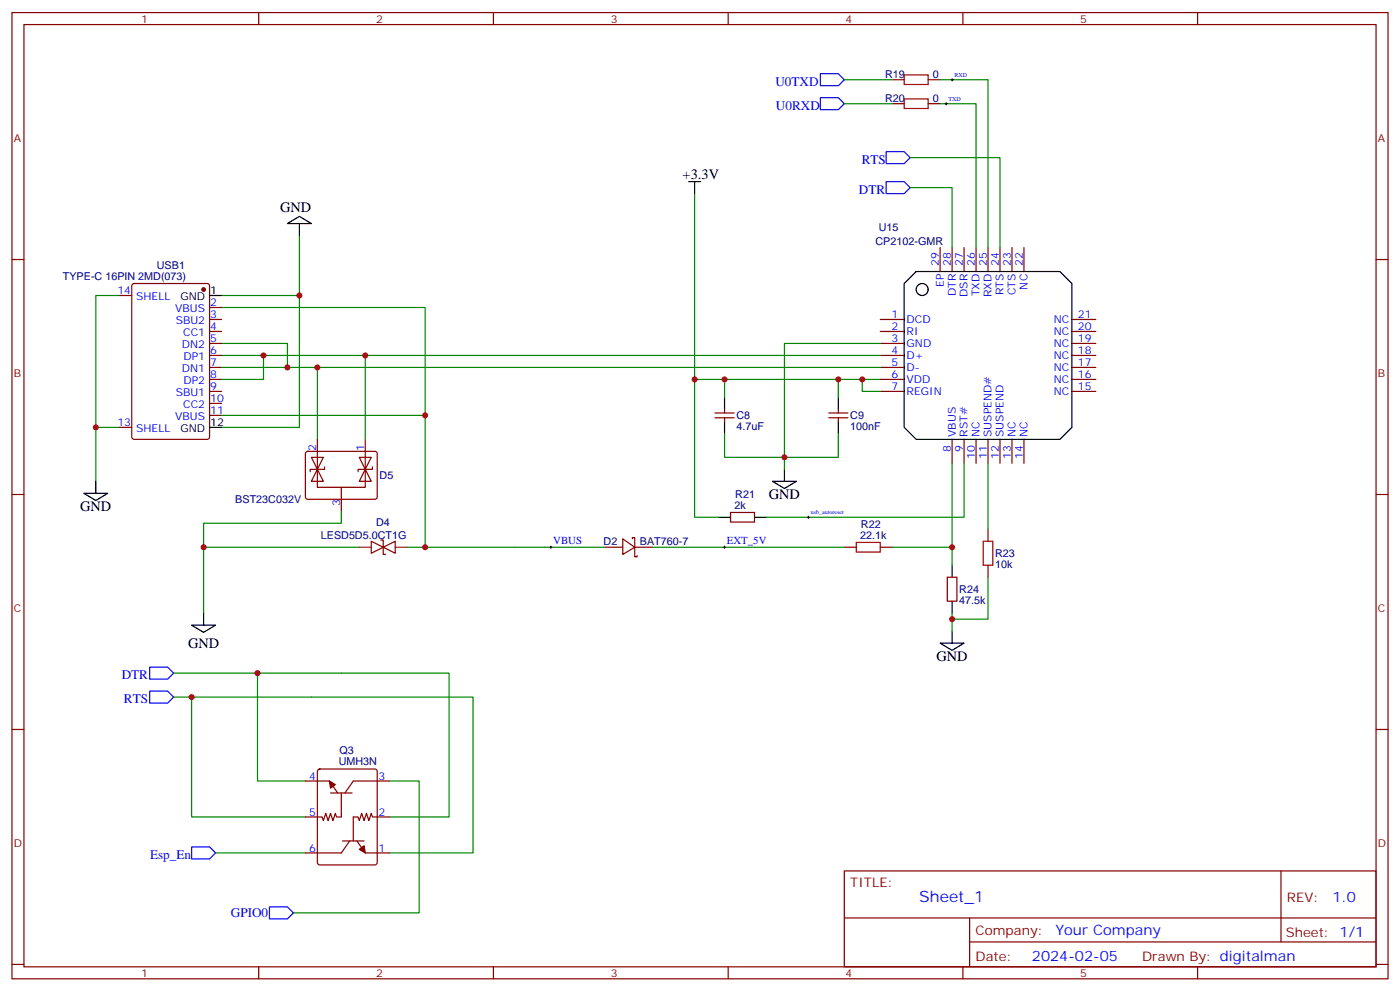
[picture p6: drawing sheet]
<svg xmlns="http://www.w3.org/2000/svg" width="412mm" height="292mm" viewBox="0 0 412 292" stroke-linecap="round" stroke-linejoin="round" font-family="sans-serif">
<g fill="none" stroke="#870000" stroke-width=".35">
<path d="M3.5 3.7h405.4v284.3h-405.4zM7.1 7.2h398.2v277.3h-398.2zM76.2 3.7v3.5M145.3 3.7v3.5M214.5 3.7v3.5M283.6 3.7v3.5M352.8 3.7v3.5M262.8 30.5h3.5M262.8 23.5h3.5M273.4 30.5h3.5M273.4 23.5h3.5M3.5 76.4h3.6"/>
<path d="M276.9 72.8v7.1M280.5 72.8v7.1M284 72.8v7.1M287.5 72.8v7.1M291 72.8v7.1M294.6 72.8v7.1M298.1 72.8v7.1M301.6 72.8v7.1M405.3 76.4h3.6M35.3 87h3.5M39 83.6l.5-.2h21.5l.7 .5v44.7l-.4 .6-21.8 .1-.6-.5-.1-44.7zM61.7 94h3.6"/>
<path d="M61.7 97.5h3.6M61.7 90.5h3.6M259.3 94h7M259.3 97.5h7M315.7 94h7.1M315.7 97.5h7.1M61.7 101.1h3.6M61.7 104.6h3.6M61.7 108.1h3.6M61.7 111.7h3.6M61.7 115.2h3.6M61.7 118.7h3.6"/>
<path d="M259.3 101.1h7M259.3 104.6h7M259.3 108.1h7M259.3 111.7h7M259.3 115.2h7M315.7 101.1h7.1M315.7 104.6h7.1M315.7 108.1h7.1M315.7 111.7h7.1M315.7 115.2h7.1M35.3 125.8h3.5M61.7 122.2h3.6"/>
<path d="M90.2 133l.5-.2 20 .1 .4 .6v13l-.7 .4h-20l-.4-.7v-12.7zM91.7 134.6h3.5l-1.7 3.5zM93.5 138.1l1.7 3.5h-3.5zM93.5 129.3v14.1h14.1v-14.1M95.6 137.4v.7h-4.2v.7M105.8 134.6h3.6l-1.8 3.5zM107.6 138.1l1.8 3.5h-3.6zM109.7 137.4v.7h-4.2v.7M210.6 122.9h5.7M210.6 121.5h5.7M213.4 120.5v1M213.4 122.9v1.1"/>
<path d="M244.1 122.9h5.7M244.1 121.5h5.7M246.9 120.5v1M246.9 122.9v1.1M280.5 129.3v7M284 129.3v7M287.5 129.3v7M291 129.3v7M294.6 129.3v7M298.1 129.3v7M301.6 129.3v7M3.5 145.5h3.6"/>
<path d="M100.5 143.4v7.1M109.4 159.3l3.5 1.7-3.5 1.8zM112.2 158.9h.7v4.3h.7M183.4 158.6l3.6 2.4-3.6 2.2zM186.3 158.6v-.4h.7v5.7h.7v-.4M215.2 150.8h7v2.8h-7zM291 155.8v3.5M405.3 145.5h3.6M112.9 161l3.5-1.7v3.5zM178.2 161h5.2M187 161h5.3M248.7 161h3.5"/>
<path d="M259.3 161h3.5M279 169.9h2.9v7h-2.9zM291 166.3v3.6M3.5 214.7h3.6M405.3 214.7h3.6M90 229.8h7l2.5 3.6M93.7 226.5l.5-.2h16.2l.7 .4v27.1l-.4 .7h-16.5l-.7-.4v-27.1zM97.4 233.4h6.3M100.5 233.4v7h-1.4l-.3-1-.7 2.1-.7-2.1-.7 2.1-.7-2.1-.8 2.1-.3-1.1h-4.9M114.7 229.8h-10.6l-2.5 3.6M100.9 247.5h6.3M103 247.5l-2.5 3.5h-10.5"/>
<path d="M105.1 247.5l2.5 3.5h7.1M114.7 240.4h-5l-.3-1-.7 2.1-.8-2.1-.7 2.1-.7-2.1-.7 2.1-.3-1.1h-1.4v7.1M248.7 256.3h156.6v28.2h-156.6zM377.3 256.3v20.9M248.7 270.1h156.5M285.6 277.2h119.6M285.6 270.1v14.2M3.5 283.8h3.6M76.2 284.5v3.5M145.3 284.5v3.5M214.5 284.5v3.5M283.6 284.5v3.5"/>
<path d="M352.8 284.5v3.5M405.3 283.8h3.6"/>
</g>
<path d="M241.7 21.7h5.2l1.8 1.8-1.8 1.7h-5.2zM241.7 28.8h5.2l1.8 1.7-1.8 1.8h-5.2zM261.1 44.6h5.2l1.8 1.8-1.8 1.8h-5.2zM261.1 53.4h5.2l1.8 1.8-1.8 1.8h-5.2zM44.1 196.3h5.3l1.8 1.8-1.8 1.7h-5.3zM44.1 203.4h5.3l1.8 1.7-1.8 1.8h-5.3zM56.4 249.2h5.3l1.8 1.8-1.8 1.8h-5.3zM79.4 266.9h5.3l1.7 1.7-1.7 1.8h-5.3z" fill="none" stroke="#00f" stroke-width=".35"/>
<g fill="none" stroke="#000" stroke-width=".35">
<path d="M202.8 53.4h3.6M204.6 53.4v3.6M84.7 65.8l3.5-2.1 3.5 2.1zM88.2 65.8v3.5M61.7 87h3.6M266.3 83.4l3.6-3.5h42.3l3.5 3.5v42.4l-3.5 3.5h-42.3l-3.6-3.5zM213.4 116.9v3.6M246.9 116.9v3.6M61.7 125.8h3.6M213.4 124v3.5M231.1 138.1v3.5M246.9 124v3.5"/>
<path d="M24.7 145.2h7l-3.5 2.1zM28.2 141.6v3.6M211.7 152.2h3.5M222.2 152.2h3.6M227.5 141.6h7.1l-3.5 2.2zM280.5 166.3v3.6M280.5 176.9v3.5M56.4 184h7.1l-3.5 2.1zM60 180.4v3.6M276.9 189.3h7.1l-3.5 2.1zM280.5 185.7v3.6"/>
<circle cx="271.6" cy="85.2" r="1.76"/>
</g>
<path d="M266.3 29.1h7.1v2.8h-7.1zM266.3 22h7.1v2.9h-7.1zM252.2 159.6h7.1v2.9h-7.1zM289.6 159.3h2.9v7h-2.9z" fill="none" stroke="#a10000" stroke-width=".35"/>
<g fill="none" stroke="#008700" stroke-width=".35">
<path d="M248.7 23.5h14.1M248.7 30.5h14.1M276.9 30.5h10.6v42.3M276.9 23.5h14.1v49.3M204.6 57v54.7h54.7M268.1 55.2h12.4v17.6M268.1 46.4h26.5v26.4M88.2 69.3v17.7h-22.9M35.3 87h-7.1v54.6M65.3 90.5h59.9v31.7M88.2 87v38.8h-22.9M65.3 101.1h19.4v7"/>
<path d="M65.3 108.1h194M65.3 104.6h12.3M93.5 108.1v21.2M107.6 104.6v24.7M204.6 111.7v40.5h7.1M213.4 111.7v5.2M246.9 111.7v5.2M254 111.7v3.5h5.3M259.3 101.1h-28.2v37M259.3 104.6h-181.7v7.1h-12.3M28.2 125.8h7.1M65.3 122.2h59.9v38.8h53"/>
<path d="M213.4 127.5v7.1h33.5v-7.1M280.5 136.3v24.7h-17.7M284 136.3v15.9h-58.2M291 136.3v19.5M100.5 150.5v3.5h-40.5v26.4M60 161h45.8M119.9 161h5.3M192.3 161h56.4M280.5 161v5.3M291 169.9v12.3h-10.5M51.2 198.1h24.6M280.5 180.4v5.3"/>
<path d="M51.2 205.1h5.2M90 229.8h-14.2v-31.7h56.5v42.3h-17.6M114.7 229.8h8.8v38.8h-37.1M63.5 251h26.5M90 240.4h-33.6v-35.3h82.9v45.9h-24.6"/>
</g>
<g fill="#870000" stroke="#870000" stroke-width=".35">
<path d="M97 229.8l1.8 1.1-1.4 1.1z"/>
<path d="M105.8 249.9l1.4-1 .4 2.1z"/>
<circle cx="60" cy="85.2" r=".53"/>
</g>
<path d="M278.3 30.5h.7M278.7 30.2v.7M280.1 23.5h.7M280.5 23.1v.7M237.8 152.2h.7M238.1 151.9v.7M161.9 161h.7M162.3 160.7v.7M213.1 161h.7M213.4 160.7v.7" fill="none" stroke="#000" stroke-width=".29"/>
<path d="M105.8 161h3.6M116.4 161h3.5" fill="none" stroke="#8c2424" stroke-width=".35"/>
<g fill="#c00">
<circle cx="75.8" cy="198.1" r=".88"/>
<circle cx="56.4" cy="205.1" r=".88"/>
<circle cx="280.5" cy="161" r=".88"/>
<circle cx="280.5" cy="182.2" r=".88"/>
<circle cx="204.6" cy="111.7" r=".88"/>
<circle cx="254" cy="111.7" r=".88"/>
<circle cx="213.4" cy="111.7" r=".88"/>
<circle cx="246.9" cy="111.7" r=".88"/>
<circle cx="231.1" cy="134.6" r=".88"/>
<circle cx="93.5" cy="108.1" r=".88"/>
<circle cx="28.2" cy="125.8" r=".88"/>
<circle cx="88.2" cy="87" r=".88"/>
<circle cx="125.2" cy="122.2" r=".88"/>
<circle cx="84.7" cy="108.1" r=".88"/>
<circle cx="77.6" cy="104.6" r=".88"/>
<circle cx="60" cy="161" r=".88"/>
<circle cx="125.2" cy="161" r=".88"/>
<circle cx="107.6" cy="104.6" r=".88"/>
</g>
<text font-size="4.6" fill="#00f" x="270.8" y="265.3">Sheet_1</text>
<g font-size="4.2">
<text x="201.1" y="52.7">+3.3V</text>
<text x="82.5" y="62.4">GND</text>
<text x="226.5" y="146.9">GND</text>
<text x="23.6" y="150.5">GND</text>
<text x="55.4" y="190.7">GND</text>
<text x="275.9" y="194.6">GND</text>
</g>
<g font-size="4.2" fill="#00f">
<text x="392.5" y="265.6">1.0</text>
<text x="310.9" y="275.1">Your Company</text>
<text x="304" y="282.9">2024-02-05</text>
</g>
<g font-size="3.9" fill="#00f">
<text x="228.4" y="25.2">U0TXD</text>
<text x="228.6" y="32.3">U0RXD</text>
<text x="253.9" y="48.2">RTS</text>
<text x="253" y="57">DTR</text>
<text x="35.8" y="199.8">DTR</text>
<text x="36.5" y="206.9">RTS</text>
<text x="44.2" y="252.8">Esp_En</text>
<text x="68" y="269.9">GPIO0</text>
</g>
<g font-size="3.9" fill="#800">
<text x="250.5" y="260.9">TITLE:</text>
<text x="379.1" y="265.6">REV:</text>
<text x="287.4" y="275.1">Company:</text>
<text x="378.7" y="275.7">Sheet: 1/1</text>
<text x="287.4" y="282.8">Date:</text>
<text x="336.4" y="282.8">Draw</text>
<text x="346.6" y="282.8">n By: digitalman</text>
</g>
<g font-size="3.2" fill="#800">
<text x="41.6" y="6.7">1</text>
<text x="110.8" y="6.7">2</text>
<text x="179.9" y="6.7">3</text>
<text x="249.1" y="6.7">4</text>
<text x="318.2" y="6.7">5</text>
<text x="4.1" y="41.8">A</text>
<text x="405.9" y="41.8">A</text>
<text x="4.1" y="110.9">B</text>
<text x="405.9" y="110.9">B</text>
<text x="4.1" y="180.1">C</text>
<text x="405.9" y="180.1">C</text>
<text x="4.1" y="249.2">D</text>
<text x="405.9" y="249.2">D</text>
<text x="41.6" y="287.5">1</text>
<text x="110.8" y="287.5">2</text>
<text x="179.9" y="287.5">3</text>
<text x="249.1" y="287.5">4</text>
<text x="318.2" y="287.5">5</text>
</g>
<g font-size="3.2" fill="#000080">
<text x="260.7" y="22.9">R19</text>
<text x="274.8" y="22.9">0</text>
<text x="260.7" y="29.9">R20</text>
<text x="274.8" y="29.9">0</text>
<text x="258.8" y="67.9">U15</text>
<text x="257.9" y="72.2">CP2102-GMR</text>
<text x="18.5" y="82.4">TYPE-C 16PIN 2MD(073)</text>
<text x="46.2" y="79.2">USB1</text>
<text x="217" y="123.4">C8</text>
<text x="250.5" y="123.4">C9</text>
<text x="217" y="126.5">4.7uF</text>
<text x="250.5" y="126.5">100nF</text>
<text x="111.8" y="141">D5</text>
<text x="69.3" y="148.1">BST23C032V</text>
<text x="216.3" y="149.8">2k</text>
<text x="216.6" y="146.5">R21</text>
<text x="110.8" y="154.7">D4</text>
<text x="253.6" y="155.3">R22</text>
<text x="94.5" y="158.7">LESD5D5.0CT1G</text>
<text x="177.8" y="160.4">D2</text>
<text x="188.5" y="160.4">BAT760-7</text>
<text x="253.4" y="158.6">22.1k</text>
<text x="293.2" y="167.1">10k</text>
<text x="293.2" y="164">R23</text>
<text x="282.6" y="177.7">47.5k</text>
<text x="282.6" y="174.5">R24</text>
<text x="99.8" y="225.2">UMH3N</text>
<text x="100" y="222">Q3</text>
</g>
<g font-size="3.2" fill="#00f">
<text x="276.6" y="78.1" transform="rotate(-90 276.6 78.1)">29</text>
<text x="280.1" y="78.1" transform="rotate(-90 280.1 78.1)">28</text>
<text x="283.6" y="78.1" transform="rotate(-90 283.6 78.1)">27</text>
<text x="287.2" y="78.1" transform="rotate(-90 287.2 78.1)">26</text>
<text x="290.7" y="78.1" transform="rotate(-90 290.7 78.1)">25</text>
<text x="294.2" y="78.1" transform="rotate(-90 294.2 78.1)">24</text>
<text x="297.7" y="78.1" transform="rotate(-90 297.7 78.1)">23</text>
<text x="301.3" y="78.1" transform="rotate(-90 301.3 78.1)">22</text>
<text x="34.6" y="86.6">14</text>
<text x="40.1" y="88.4">SHELL</text>
<text x="278" y="84.5" transform="rotate(-90 278 84.5)">EP</text>
<text x="281.5" y="87.2" transform="rotate(-90 281.5 87.2)">DTR</text>
<text x="285" y="87.4" transform="rotate(-90 285 87.4)">DSR</text>
<text x="288.6" y="87.2" transform="rotate(-90 288.6 87.2)">TXD</text>
<text x="292.1" y="87.4" transform="rotate(-90 292.1 87.4)">RXD</text>
<text x="295.6" y="86.9" transform="rotate(-90 295.6 86.9)">RTS</text>
<text x="299.2" y="86.9" transform="rotate(-90 299.2 86.9)">CTS</text>
<text x="302.7" y="85.2" transform="rotate(-90 302.7 85.2)">NC</text>
<text x="51.6" y="91.9">VBUS</text>
<text x="51.7" y="95.4">SBU2</text>
<text x="61.9" y="90.1">2</text>
<text x="61.9" y="93.7">3</text>
<text x="262.6" y="93.7">1</text>
<text x="267.1" y="95.1">DCD</text>
<text x="310.4" y="95.1">NC</text>
<text x="317.5" y="93.7">21</text>
<text x="54" y="99">CC1</text>
<text x="61.9" y="97.2">4</text>
<text x="61.9" y="100.7">5</text>
<text x="262.6" y="97.2">2</text>
<text x="262.6" y="100.7">3</text>
<text x="267.1" y="98.6">RI</text>
<text x="310.4" y="98.6">NC</text>
<text x="317.5" y="100.7">19</text>
<text x="317.5" y="97.2">20</text>
<text x="53.6" y="102.5">DN2</text>
<text x="54.1" y="106">DP1</text>
<text x="61.9" y="104.2">6</text>
<text x="61.9" y="107.8">7</text>
<text x="262.6" y="104.2">4</text>
<text x="262.6" y="107.8">5</text>
<text x="267.1" y="102.1">GND</text>
<text x="267.1" y="105.7">D+</text>
<text x="310.4" y="105.7">NC</text>
<text x="310.4" y="102.1">NC</text>
<text x="317.5" y="107.8">17</text>
<text x="317.5" y="104.2">18</text>
<text x="53.6" y="109.5">DN1</text>
<text x="54.1" y="113.1">DP2</text>
<text x="61.9" y="111.3">8</text>
<text x="262.6" y="111.3">6</text>
<text x="267.1" y="109.2">D-</text>
<text x="267.1" y="112.7">VDD</text>
<text x="310.4" y="112.7">NC</text>
<text x="310.4" y="109.2">NC</text>
<text x="317.5" y="111.3">16</text>
<text x="51.7" y="116.6">SBU1</text>
<text x="61.9" y="114.8">9</text>
<text x="61.9" y="118.4">10</text>
<text x="262.6" y="114.8">7</text>
<text x="267.1" y="116.2">REGIN</text>
<text x="310.4" y="116.2">NC</text>
<text x="317.5" y="114.8">15</text>
<text x="34.6" y="125.4">13</text>
<text x="51.6" y="123.6">VBUS</text>
<text x="54" y="120.1">CC2</text>
<text x="61.9" y="121.9">11</text>
<text x="40.1" y="127.2">SHELL</text>
<text x="281.5" y="128.6" transform="rotate(-90 281.5 128.6)">VBUS</text>
<text x="285" y="128.6" transform="rotate(-90 285 128.6)">RST#</text>
<text x="288.6" y="128.6" transform="rotate(-90 288.6 128.6)">NC</text>
<text x="292.1" y="128.6" transform="rotate(-90 292.1 128.6)">SUSPEND#</text>
<text x="295.6" y="128.6" transform="rotate(-90 295.6 128.6)">SUSPEND</text>
<text x="299.2" y="128.6" transform="rotate(-90 299.2 128.6)">NC</text>
<text x="302.7" y="128.6" transform="rotate(-90 302.7 128.6)">NC</text>
<text x="93.1" y="132.8" transform="rotate(-90 93.1 132.8)">2</text>
<text x="107.2" y="132.8" transform="rotate(-90 107.2 132.8)">1</text>
<text x="280.1" y="133.1" transform="rotate(-90 280.1 133.1)">8</text>
<text x="283.6" y="133.1" transform="rotate(-90 283.6 133.1)">9</text>
<text x="287.2" y="135.1" transform="rotate(-90 287.2 135.1)">10</text>
<text x="290.7" y="135.1" transform="rotate(-90 290.7 135.1)">11</text>
<text x="294.2" y="135.1" transform="rotate(-90 294.2 135.1)">12</text>
<text x="297.7" y="135.1" transform="rotate(-90 297.7 135.1)">13</text>
<text x="301.3" y="135.1" transform="rotate(-90 301.3 135.1)">14</text>
<text x="100.2" y="148.9" transform="rotate(-90 100.2 148.9)">3</text>
<text x="163" y="160.2">VBUS</text>
<text x="214.1" y="160.2">EXT_5V</text>
<text x="91.1" y="229.5">4</text>
<text x="111.5" y="229.5">3</text>
<text x="91.1" y="240.1">5</text>
<text x="111.5" y="240.1">2</text>
<text x="91.1" y="250.6">6</text>
<text x="111.5" y="250.6">1</text>
</g>
<g font-size="3.2">
<text x="53.1" y="88.4">GND</text>
<text x="61.9" y="86.6">1</text>
<text x="61.9" y="125.4">12</text>
<text x="53.1" y="127.2">GND</text>
</g>
<g font-size="1.8" fill="#00f">
<text x="281.2" y="22.6">RXD</text>
<text x="279.4" y="29.6">TXD</text>
<text x="238.8" y="151.3">usb_autoreset</text>
</g>
</svg>
